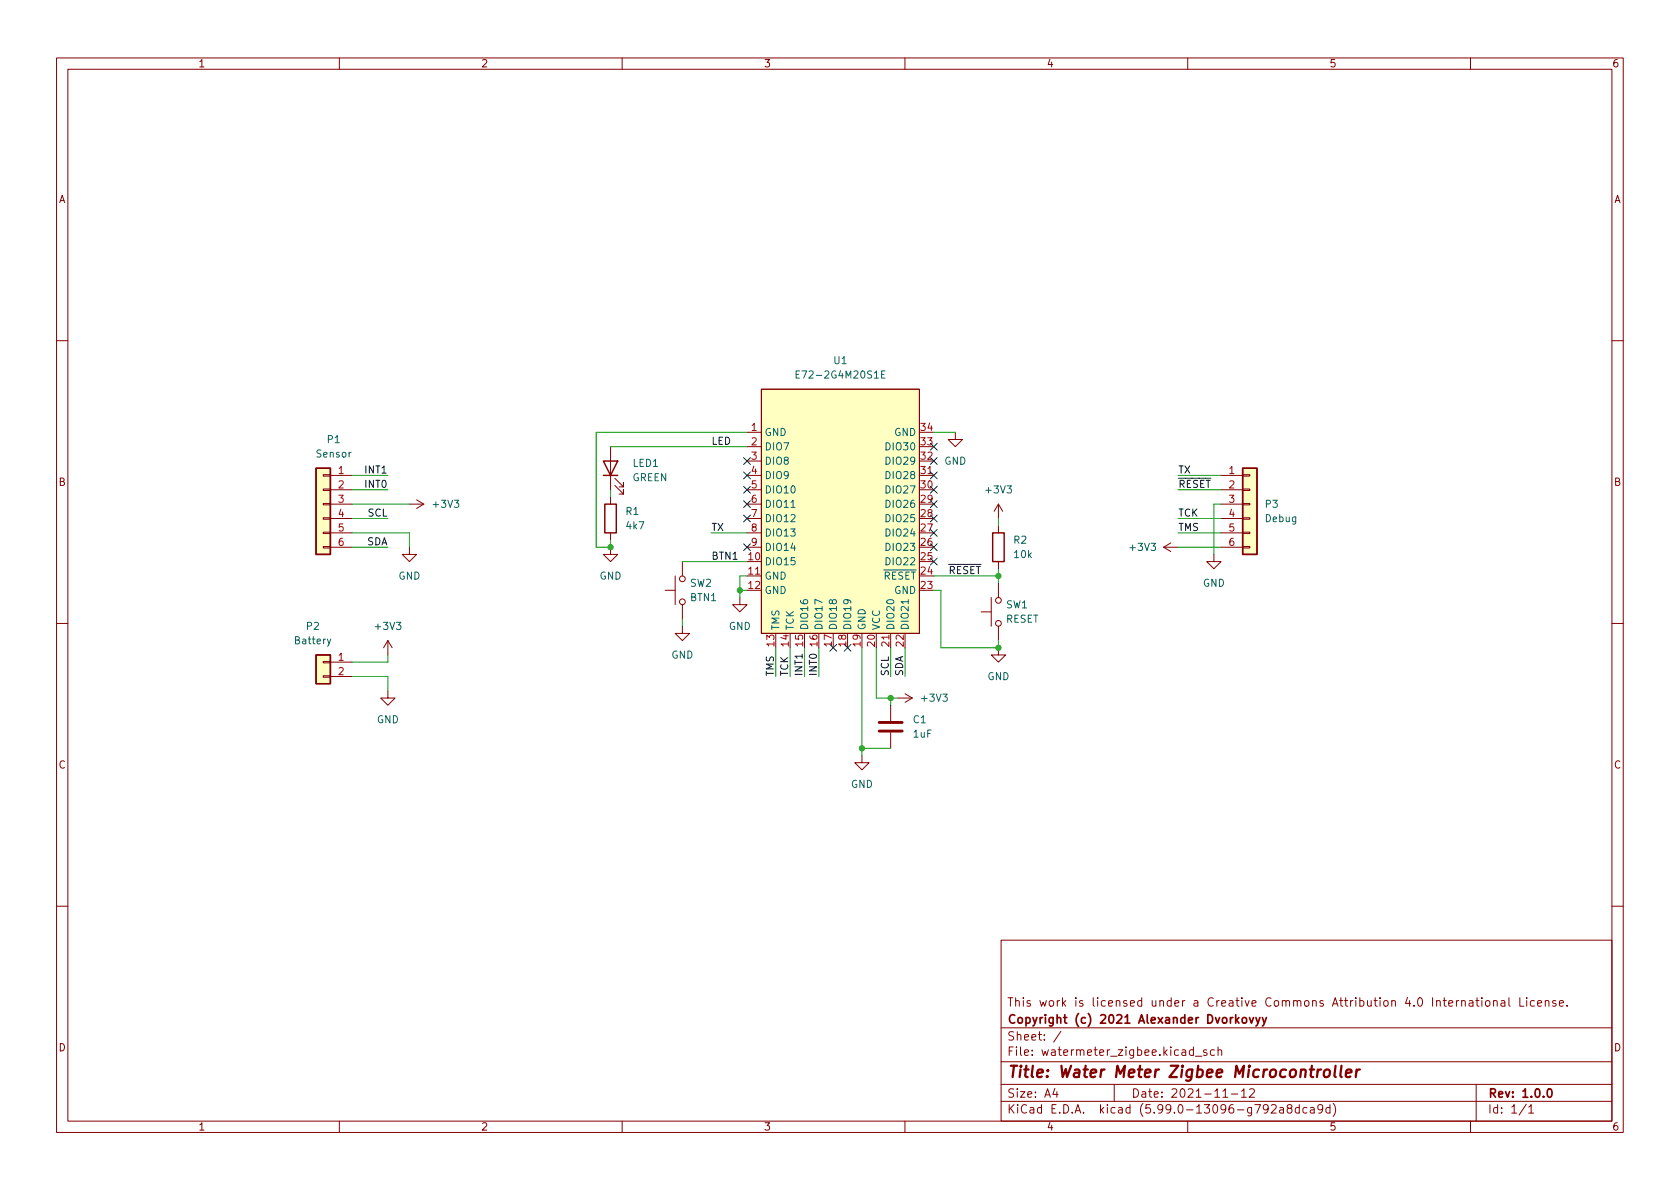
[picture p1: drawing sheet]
<svg xmlns="http://www.w3.org/2000/svg" width="297mm" height="210mm" viewBox="0 0 297 210" stroke-linecap="round" stroke-linejoin="round" font-family="sans-serif">
<g fill="none" stroke="#840000" stroke-width=".18">
<path d="M10 10.2h277v190.1h-277zM12 12.2h273v186.1h-273zM60 10.2v2M110 10.2v2M160 10.2v2M210 10.2v2M260 10.2v2M10 60.2h2M107.9 79v7.6M132.1 76.4h2.5M132.1 79h2.5M134.6 68.8h28v43.2h-28z"/>
<path d="M168.9 76.4v1.3h1.3l-1.3 1.3-1.3-1.3h1.3M285 60.2h2M57.1 96.6h1.3v.3h-1.3zM57.1 94.1h1.3v.3h-1.3zM57.1 91.6h1.3v.2h-1.3zM57.1 89h1.3v.3h-1.3zM57.1 86.5h1.3v.2h-1.3zM57.1 83.9h1.3v.3h-1.3zM58.4 84.1h3.8M58.4 86.6h3.8M58.4 89.1h3.8M58.4 91.7h3.8"/>
<path d="M58.4 94.2h3.8M58.4 96.8h3.8M72.4 96.8v1.2h1.3l-1.3 1.3-1.3-1.3h1.3M72.4 89.1h2.5M73.7 88.4l1.2 .7M74.9 89.1l-1.2 .8M107.9 96.8v1.2h1.3l-1.3 1.3-1.2-1.3h1.2M107.9 87.9v1.2M107.9 94.2v1.3M108.7 85.8l1.5 1.6v-.8v.8h-.7M108.7 84.6l1.5 1.5v-.8v.8h-.7M120.6 99.3v2.5"/>
<path d="M132.1 84.1h2.5M132.1 86.6h2.5M132.1 89.1h2.5M132.1 91.7h2.5M132.1 94.2h2.5M132.1 96.8h2.5M132.1 81.5h2.5M162.6 84.1h2.5M176.5 89.1v2.6M176.5 93v1.2M176.5 99.3v1.3M176.5 89.1l-.7 1.3"/>
<path d="M176.5 89.1l.8 1.3M205.7 96.8h2.6M205.7 96.8l1.3 .7M207 96l-1.3 .8M214.6 98v1.3h1.3l-1.3 1.3-1.2-1.3h1.2M215.9 84.1h3.8M215.9 86.6h3.8M215.9 89.1h3.8M215.9 91.7h3.8M215.9 94.2h3.8M215.9 96.8h3.8M219.7 96.6h1.3v.3h-1.3z"/>
<path d="M219.7 94.1h1.3v.3h-1.3zM219.7 91.6h1.3v.2h-1.3zM219.7 89h1.3v.3h-1.3zM219.7 86.5h1.3v.2h-1.3zM219.7 83.9h1.3v.3h-1.3zM10 110.2h2M57.1 119.5h1.3v.3h-1.3zM57.1 117h1.3v.2h-1.3zM58.4 117.1h3.8M58.4 119.6h3.8M68.6 113.3l-.8 1.2M68.6 113.3v2.5"/>
<path d="M68.6 113.3l.7 1.2M117.6 104.4h1.8M119.4 101.8v5.1M120.6 110.7v1.3h1.3l-1.3 1.3-1.2-1.3h1.2M120.6 106.9v2.6M130.8 105.7v1.2h1.3l-1.3 1.3-1.3-1.3h1.3M132.1 101.8h2.5M157.5 112v2.5M162.6 112h.1M173.5 108.2h1.8M175.3 105.7v5M176.5 114.5v1.3h1.3l-1.3 1.3-1.2-1.3h1.2"/>
<path d="M176.5 103.1v2.6M176.5 110.7v2.6M285 110.2h2M68.6 122.2v1.2h1.2l-1.2 1.3-1.3-1.3h1.3M152.4 133.6v1.3h1.3l-1.3 1.2-1.3-1.2h1.3M157.5 124.7v2.8M157.5 129.5v2.8M158.7 123.4h2.6M160 122.7l1.3 .7M161.3 123.4l-1.3 .8M10 160.2h2M177 166.3h108v32h-108z"/>
<path d="M257.9 176.9l-.3 .1-.1 .2M258.4 177.1l.3-.2 .3 .1 .1 .9M258.4 176.9v1M259.8 177h.6v.9M260.4 177.3l-.5 .1a.29 .29 0 0 0-.2 .2 .29 .29 0 0 0 .2 .3h.5M260.9 176.9h.6M261.2 176.4v1.3l.3 .2M262 176.4v.2M262 176.9v1M262.8 177l.3-.1 .3 .3v.4l-.3 .3h-.3l-.2-.3v-.4zM264.1 177.1l.2-.2 .4 .1v.9M264.1 176.9v1"/>
<path d="M265.4 177h.6l.1 .9M266.1 177.3l-.5 .1a.29 .29 0 0 0-.2 .2 .29 .29 0 0 0 .2 .3h.5M266.8 176.4v1.3l.2 .2M268.7 176.4v1.5h.7M269.9 176.4v.2M269.9 176.9v1M271.3 177l-.4-.1-.3 .3v.4l.1 .3h.6M271.9 177.4l.7-.1-.1-.3-.4-.1-.2 .2v.8h.6M273.2 177.1l.2-.2 .4 .1 .1 .9M273.2 176.9v1M275.1 177l-.4-.1-.2 .2 .1 .3 .5 .1v.4h-.6M275.7 177.4l.7-.1v-.3l-.5-.1-.2 .2 .1 .8h.6"/>
<path d="M277.1 177.8v.1M285 160.2h2M60 198.3v2M110 198.3v2M160 198.3v2M177 194.8h108M177 191.8h108M177 187.8h108M177 181.8h108M186.5 192.5l-.4 1h1M186.9 193v1M187.6 182.4l-1.3 1.9"/>
<path d="M197 191.8v3M210 198.3v2M211 185.7l-.4-.1-.3 .3v.4l.1 .3h.6M211 185.1v1.5M211.4 186.8h1.1M213.4 185.7l-.4-.1-.2 .2 .1 .3 .5 .1v.4h-.6M214.7 185.7l-.4-.1-.3 .3v.4l.1 .3h.6M215.4 185.8l.2-.2 .3 .1 .1 .9M215.4 185.1v1.5M216.2 194h.9M217.7 193.5h1.2M219.5 193l.4-.5v1.5"/>
<path d="M219.5 194h.9M220.9 192.7l.6-.2 .2 .2 .1 .3-.9 1h.9M224.8 195.5l.6-.2 .2 .2v.3l-.9 1h.9M226.3 195.9h.6v.9M226.9 196.2l-.5 .1a.29 .29 0 0 0-.2 .2 .29 .29 0 0 0 .2 .3h.5M227.9 196l-.3-.3v-.2l.3-.2 .4 .1 .1 .2v.2l-.7 .2-.1 .3v.4l.3 .1h.2l.3-.3v-.4l-.3-.1M229.7 195.9l-.4-.1-.3 .3v.4l.1 .3h.6M229.7 195.3v1.5M231.1 195.9l-.5-.1-.2 .3v.4l.1 .3h.6M231.7 195.9h.6l.1 .9M232.4 196.2l-.5 .1a.29 .29 0 0 0-.3 .2 .29 .29 0 0 0 .3 .3h.5M233.9 196l-.3 .3h-.3l-.3-.3 .1-.6 .5-.1 .2 .2a.99 .99 0 0 1-.4 1.3h-.3"/>
<path d="M235.1 195.9l-.4-.1-.3 .3v.4l.2 .3h.5M235.1 195.3v1.5M235.7 195.1a1.72 1.72 0 0 1 0 2.3M260 198.3v2M261 191.8v6.5M269.9 195.3l-1.3 1.9M270.3 195.8l.4-.5v1.5M270.3 196.8h.9"/>
<circle cx="120.7" cy="106.4" r=".51"/>
<circle cx="120.7" cy="102.4" r=".51"/>
<circle cx="176.5" cy="106.2" r=".51"/>
<circle cx="176.5" cy="110.2" r=".51"/>
</g>
<path d="M219.1 179.9l-.6 .6M220.9 179.9l.4 1 .3-1M222.1 179.9l.3 1M222.8 179.9l-.5 1.4-.2 .1M223.2 179.9l.4 1M223.9 179.9l-.5 1.4-.2 .1M218.6 180.4l.5 .5M219.7 180.1l.2-.2 .4 .2 .1 .5-.1 .3h-.4l-.2-.1zM273.8 192.6l.1-.1a.81 .81 0 0 1 .6 .7 .81 .81 0 0 1-.3 .8h-.1a.82 .82 0 0 1-.6-.6 .82 .82 0 0 1 .3-.8z" fill="none" stroke="#840000" stroke-width=".3"/>
<path d="M233.6 189.1l-.4 .1-.2 .3M234.2 189.3a.52 .52 0 0 1 .6-.2 .52 .52 0 0 1 .4 .4l-.1 .6a.55 .55 0 0 1-.5 .4 .55 .55 0 0 1-.6-.4zM236.1 188.5l-.2 1.7 .3 .3M237.2 188.5l-.2 1.7 .2 .3M238 189.8l1-.2-.1-.4-.2-.1-.6 .1-.2 1 .3 .3 .6-.1M239.9 189.1l-.2 1.4M240.4 189.1l-.4 .1-.2 .3" fill="none" stroke="#840000" stroke-width=".4"/>
<g fill="#ffffc2" stroke="#ffffc2" stroke-width=".18">
<path d="M55.9 82.8h2.5v15.2h-2.5z"/>
<path d="M219.7 82.8h2.5v15.2h-2.5z"/>
<path d="M55.9 115.8h2.5v5.1h-2.5z"/>
<path d="M134.6 68.8h28v43.2h-28z"/>
</g>
<path d="M55.9 82.8h2.5v15.2h-2.5zM106.7 81.5h2.5l-1.3 2.6zM106.7 84.1h2.5M106.9 89.1h2.1v5.1h-2.1zM175.5 94.2h2v5.1h-2zM219.7 82.8h2.5v15.2h-2.5zM55.9 115.8h2.5v5.1h-2.5z" fill="none" stroke="#840000" stroke-width=".25"/>
<path d="M140.8 66.2h.4M141.4 65.6h-.6v1.3h.6M155.9 66.2h.4M156.5 65.6h-.6v1.3h.6M139.9 89.7h.7M58.5 113l-.4 1.2-.2 .1M160.6 106v.8" fill="none" stroke="#006464" stroke-width=".18"/>
<path d="M155.4 129.3h4.1M155.4 127.8h4.1" fill="none" stroke="#840000" stroke-width=".51"/>
<g fill="none" stroke="#009600" stroke-width=".18">
<path d="M107.9 79h24.2M132.1 76.4h-26.7v20.4h2.5v-1.3M165.1 76.4h3.8M62.2 84.1h6.4M62.2 96.8h6.4M62.2 94.2h10.2v2.6M62.2 91.7h6.4M62.2 89.1h10.2M62.2 86.6h6.4M107.9 86.6v1.3M120.6 99.3h11.5M125.7 94.2h6.4"/>
<path d="M176.5 91.7v1.3M208.3 84.1h7.6M208.3 96.8h7.6M208.3 91.7h7.6M208.3 94.2h7.6M208.3 86.6h7.6M215.9 89.1h-1.3v8.9M62.2 119.6h6.4v2.6M68.6 115.8v1.3h-6.4M120.6 109.5v1.2M130.8 104.4h1.3M132.1 101.8h-1.3v3.9"/>
<path d="M137.2 114.5v5.1M139.7 114.5v5.1M142.2 114.5v5.1M144.8 114.5v5.1M152.4 114.5v19.1M154.9 114.5v8.9h3.8M157.5 114.5v5.1M160 114.5v5.1M165.1 104.4h1.3v10.1h10.1v-1.2M165.1 101.8h11.4M176.5 100.6v2.5M152.4 132.3h5.1"/>
<path d="M157.5 123.4v1.3"/>
</g>
<g fill="none" stroke="#000084" stroke-width=".18">
<path d="M164.5 78.4l1.2 1.2M165.7 78.4l-1.2 1.2M131.5 80.9l1.2 1.2M131.5 96.2l1.2 1.2M131.5 88.5l1.2 1.3M131.5 91.1l1.2 1.2M131.5 86l1.2 1.2M131.5 83.5l1.2 1.2M132.7 80.9l-1.2 1.2M132.7 96.2l-1.2 1.2M132.7 88.5l-1.2 1.3M132.7 91.1l-1.2 1.2"/>
<path d="M132.7 86l-1.2 1.2M132.7 83.5l-1.2 1.2M164.5 80.9l1.2 1.2M164.5 88.5l1.2 1.3M164.5 86l1.2 1.2M164.5 83.5l1.2 1.2M164.5 96.2l1.2 1.2M164.5 98.7l1.2 1.2M164.5 91.1l1.2 1.2M164.5 93.6l1.2 1.2M165.7 98.7l-1.2 1.2M165.7 80.9l-1.2 1.2"/>
<path d="M165.7 88.5l-1.2 1.3M165.7 86l-1.2 1.2M165.7 83.5l-1.2 1.2M165.7 96.2l-1.2 1.2M165.7 91.1l-1.2 1.2M165.7 93.6l-1.2 1.2M146.7 113.9l1.2 1.3M147.9 113.9l-1.2 1.3M149.3 113.9l1.2 1.3M150.5 113.9l-1.2 1.3"/>
</g>
<g fill="#009600" stroke="#009600" stroke-width=".18">
<circle cx="130.8" cy="104.4" r=".46"/>
<circle cx="157.5" cy="123.4" r=".46"/>
<circle cx="176.5" cy="114.5" r=".46"/>
<circle cx="176.5" cy="101.8" r=".46"/>
<circle cx="152.4" cy="132.3" r=".46"/>
<circle cx="107.9" cy="96.8" r=".46"/>
</g>
<text font-size="2.8" fill="#840000" x="178" y="190.6">Title: Water Meter Zigbee Microcontroller</text>
<g font-size="2.1" fill="#840000">
<text x="178" y="178">This work is licensed under a Creative Commons Attribution 4.0 International License.</text>
<text x="178" y="184">Sheet: /</text>
<text x="178" y="181">Copyright (c) 2021 Alexander Dvorkovyy</text>
<text x="178" y="186.7">File: watermeter_zigbee.kicad_sch</text>
<text x="178" y="196.9">KiCad E.D.A. kicad (5.99.0-13096-g792a8dca9d)</text>
<text x="178" y="194.1">Size: A4</text>
<text x="200" y="194.1">Date: 2021-11-12</text>
<text x="263" y="194.1">Rev: 1.0.0</text>
<text x="263" y="196.9">Id: 1/1</text>
</g>
<g font-size="1.8" fill="#840000">
<text x="35" y="11.9">1</text>
<text x="85" y="11.9">2</text>
<text x="135" y="11.9">3</text>
<text x="185" y="11.9">4</text>
<text x="235" y="11.9">5</text>
<text x="285" y="11.9">6</text>
<text x="10.3" y="35.9">A</text>
<text x="285.3" y="35.9">A</text>
<text x="10.3" y="85.9">B</text>
<text x="285.3" y="85.9">B</text>
<text x="10.3" y="135.9">C</text>
<text x="285.3" y="135.9">C</text>
<text x="10.3" y="185.9">D</text>
<text x="285.3" y="185.9">D</text>
<text x="35" y="199.9">1</text>
<text x="85" y="199.9">2</text>
<text x="135" y="199.9">3</text>
<text x="185" y="199.9">4</text>
<text x="235" y="199.9">5</text>
<text x="285" y="199.9">6</text>
</g>
<g font-size="1.8" fill="#006464">
<text x="147.5" y="64.4">U1</text>
<text x="141.7" y="66.9">E72-2G4M20S1E</text>
<text x="135.1" y="77.1">GND</text>
<text x="158.1" y="77.1">GND</text>
<text x="56" y="80.9">Sensor</text>
<text x="57.9" y="78.4">P1</text>
<text x="111.9" y="82.5">LED1</text>
<text x="135.1" y="79.6">DIO7</text>
<text x="135.1" y="82.2">DIO8</text>
<text x="156.9" y="82.2">DIO29</text>
<text x="156.9" y="79.6">DIO30</text>
<text x="166.9" y="82.2">GND</text>
<text x="76.7" y="89.8">+3V3</text>
<text x="111.8" y="85.1">GREEN</text>
<text x="135.1" y="84.7">DIO9</text>
<text x="135.1" y="87.2">DIO10</text>
<text x="135.1" y="89.8">DIO11</text>
<text x="156.9" y="89.8">DIO26</text>
<text x="156.9" y="87.2">DIO27</text>
<text x="156.9" y="84.7">DIO28</text>
<text x="174.4" y="87.2">+3V3</text>
<text x="223.8" y="89.8">P3</text>
<text x="110.7" y="91.1">R1</text>
<text x="110.8" y="93.6">4k7</text>
<text x="135.1" y="92.3">DIO12</text>
<text x="135.1" y="94.9">DIO13</text>
<text x="156.9" y="94.9">DIO24</text>
<text x="156.9" y="92.3">DIO25</text>
<text x="223.8" y="92.3">Debug</text>
<text x="135.1" y="99.9">DIO15</text>
<text x="135.1" y="97.4">DIO14</text>
<text x="156.9" y="99.9">DIO22</text>
<text x="156.9" y="97.4">DIO23</text>
<text x="179.3" y="96.1">R2</text>
<text x="179.4" y="98.7">10k</text>
<text x="199.9" y="97.4">+3V3</text>
<text x="70.4" y="102.5">GND</text>
<text x="106" y="102.5">GND</text>
<text x="122" y="103.8">SW2</text>
<text x="122.1" y="106.3">BTN1</text>
<text x="135.1" y="102.5">GND</text>
<text x="135.1" y="105">GND</text>
<text x="154.8" y="102.5">~{RESET}</text>
<text x="158.1" y="105">GND</text>
<text x="177.9" y="107.6">SW1</text>
<text x="212.7" y="103.8">GND</text>
<text x="52.3" y="113.9">Battery</text>
<text x="54.2" y="111.4">P2</text>
<text x="66.5" y="111.4">+3V3</text>
<text x="128.8" y="111.4">GND</text>
<text x="137.8" y="111.5" transform="rotate(-90 137.8 111.5)">TMS</text>
<text x="140.3" y="111.5" transform="rotate(-90 140.3 111.5)">TCK</text>
<text x="142.9" y="111.5" transform="rotate(-90 142.9 111.5)">DIO16</text>
<text x="145.4" y="111.5" transform="rotate(-90 145.4 111.5)">DIO17</text>
<text x="148" y="111.5" transform="rotate(-90 148 111.5)">DIO18</text>
<text x="150.5" y="111.5" transform="rotate(-90 150.5 111.5)">DIO19</text>
<text x="153" y="111.5" transform="rotate(-90 153 111.5)">GND</text>
<text x="155.6" y="111.5" transform="rotate(-90 155.6 111.5)">VCC</text>
<text x="158.1" y="111.5" transform="rotate(-90 158.1 111.5)">DIO20</text>
<text x="160.7" y="111.5" transform="rotate(-90 160.7 111.5)">DIO21</text>
<text x="177.8" y="110.1">RESET</text>
<text x="118.7" y="116.5">GND</text>
<text x="163.1" y="124.1">+3V3</text>
<text x="174.6" y="120.3">GND</text>
<text x="66.6" y="127.9">GND</text>
<text x="161.5" y="127.9">C1</text>
<text x="161.5" y="130.4">1uF</text>
<text x="150.4" y="139.3">GND</text>
</g>
<g font-size="1.8" fill="#a90000">
<text x="132.9" y="76.2">1</text>
<text x="162.8" y="76.2">34</text>
<text x="59.8" y="83.8">1</text>
<text x="132.9" y="78.7">2</text>
<text x="132.9" y="81.3">3</text>
<text x="132.9" y="83.8">4</text>
<text x="162.8" y="83.8">31</text>
<text x="162.8" y="81.3">32</text>
<text x="162.8" y="78.7">33</text>
<text x="217.3" y="83.8">1</text>
<text x="59.8" y="86.4">2</text>
<text x="59.8" y="88.9">3</text>
<text x="132.9" y="86.4">5</text>
<text x="132.9" y="88.9">6</text>
<text x="162.8" y="88.9">29</text>
<text x="162.8" y="86.4">30</text>
<text x="217.3" y="88.9">3</text>
<text x="59.8" y="91.4">4</text>
<text x="59.8" y="94">5</text>
<text x="132.9" y="91.4">7</text>
<text x="132.9" y="94">8</text>
<text x="162.8" y="94">27</text>
<text x="162.8" y="91.4">28</text>
<text x="217.3" y="91.4">4</text>
<text x="217.3" y="94">5</text>
<text x="59.8" y="96.5">6</text>
<text x="132.4" y="99.1">10</text>
<text x="132.4" y="101.6">11</text>
<text x="132.9" y="96.5">9</text>
<text x="162.8" y="101.6">24</text>
<text x="162.8" y="99.1">25</text>
<text x="162.8" y="96.5">26</text>
<text x="217.3" y="96.5">6</text>
<text x="132.4" y="104.1">12</text>
<text x="162.8" y="104.1">23</text>
<text x="59.8" y="116.8">1</text>
<text x="59.8" y="119.4">2</text>
<text x="136.9" y="114.3" transform="rotate(-90 136.9 114.3)">13</text>
<text x="139.4" y="114.3" transform="rotate(-90 139.4 114.3)">14</text>
<text x="142" y="114.3" transform="rotate(-90 142 114.3)">15</text>
<text x="144.5" y="114.3" transform="rotate(-90 144.5 114.3)">16</text>
<text x="147.1" y="114.3" transform="rotate(-90 147.1 114.3)">17</text>
<text x="149.6" y="114.3" transform="rotate(-90 149.6 114.3)">18</text>
<text x="152.1" y="114.3" transform="rotate(-90 152.1 114.3)">19</text>
<text x="154.7" y="114.3" transform="rotate(-90 154.7 114.3)">20</text>
<text x="157.2" y="114.3" transform="rotate(-90 157.2 114.3)">21</text>
<text x="159.8" y="114.3" transform="rotate(-90 159.8 114.3)">22</text>
</g>
<g font-size="1.8" fill="#0f0f0f">
<text x="64.7" y="83.7">INT1</text>
<text x="125.7" y="78.6">LED</text>
<text x="208.3" y="83.7">TX</text>
<text x="64.7" y="86.3">INT0</text>
<text x="208.3" y="86.3">~{RESET} 2</text>
<text x="65" y="91.3">SCL</text>
<text x="125.7" y="93.9">TX</text>
<text x="208.3" y="93.9">TMS</text>
<text x="208.3" y="91.3">TCK</text>
<text x="64.8" y="96.4">SDA</text>
<text x="125.7" y="99">BTN1</text>
<text x="167.6" y="101.5">~{RESET}</text>
<text x="136.8" y="119.6" transform="rotate(-90 136.8 119.6)">TMS</text>
<text x="139.4" y="119.6" transform="rotate(-90 139.4 119.6)">TCK</text>
<text x="141.9" y="119.6" transform="rotate(-90 141.9 119.6)">INT1</text>
<text x="144.4" y="119.6" transform="rotate(-90 144.4 119.6)">INT0</text>
<text x="157.1" y="119.6" transform="rotate(-90 157.1 119.6)">SCL</text>
<text x="159.7" y="119.6" transform="rotate(-90 159.7 119.6)">SDA</text>
</g>
</svg>
